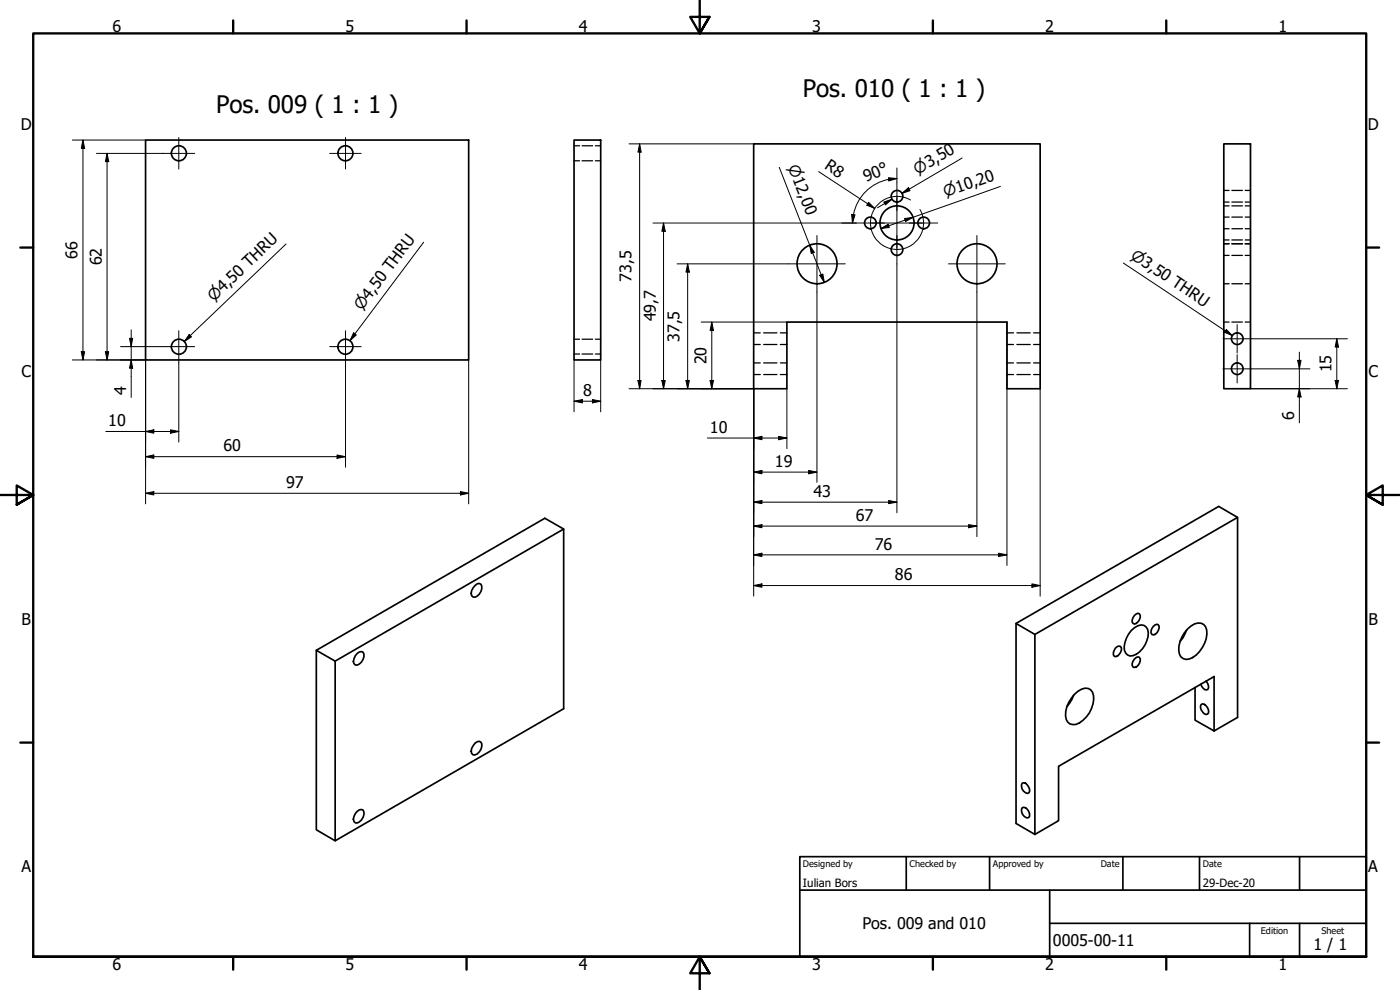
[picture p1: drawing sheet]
<svg xmlns="http://www.w3.org/2000/svg" width="420mm" height="297mm" viewBox="0 0 420 297" stroke-linecap="round" stroke-linejoin="round" font-family="sans-serif">
<!-- layer: Visible (ISO) -->
<g fill="none" stroke="#000" stroke-width=".51">
<path d="M43.7 42h97v66h-97zM172.3 42h8v66h-8zM226.2 43.2h86v73.4h-10v-20h-66v20h-10zM367.3 43.2h8v73.4h-8zM169.2 158.7v53.9l-68.6 39.7-5.7-3.3v-53.9M371.4 155.2v60.1l-7 4M142.6 175.7l.6-.5 .6-.1a1.57 1.57 0 0 1 .5 2.4 2.29 2.29 0 0 1-2.3 1.6 1.87 1.87 0 0 1 0-2.7zM100.6 198.4l68.6-39.7-5.7-3.2-68.6 39.6 5.7 3.3v53.9M107.2 196.1l.6-.5 .7-.1 .5 .2a2.96 2.96 0 0 1-1.8 3.9l-.6-.1-.4-.4a3.1 3.1 0 0 1 1-3zM304.9 187.1l5.7 3.3v60M310.6 190.4l60.8-35.2-5.6-3.3-60.9 35.2v60l5.7 3.3 7.1-4.2v-16.3l46.7-26.9v16.3M334.8 194.4l.5-.4h1a2.03 2.03 0 0 1-1.9 2.9 2.05 2.05 0 0 1 .4-2.5z"/>
<path d="M339.5 189.2a3.9 3.9 0 0 1 3.8-1.6 2.79 2.79 0 0 1 1.3 3.4 7.5 7.5 0 0 1-4.6 5.7 2.17 2.17 0 0 1-2.6-2.7 8.9 8.9 0 0 1 2.1-4.8zM340.5 197.7l1-.6 .4 .1a2.19 2.19 0 0 1-1.4 3.1l-.5-.2a1.87 1.87 0 0 1 .5-2.4zM340.5 184.6l1-.6 .4 .2a2.24 2.24 0 0 1-1.4 3l-.5-.1a1.89 1.89 0 0 1 .5-2.5zM346.1 187.9l.5-.4 .6-.2 .4 .1a2.24 2.24 0 0 1-1.5 3.1l-.4-.1a1.87 1.87 0 0 1 .4-2.5zM356.1 189l-1.1 2.4-.9 1.1M356.4 188.7a3.9 3.9 0 0 1 4.9-1.3 4.1 4.1 0 0 1 .7 4.2 8.9 8.9 0 0 1-5.1 6.1 2.43 2.43 0 0 1-3.1-2.6 9 9 0 0 1 2.6-6.4zM322.2 208.6l-.5 1.3-1.5 2.2M322.5 208.3a4 4 0 0 1 4.8-1.4 4.2 4.2 0 0 1 .7 4.2 8.8 8.8 0 0 1-5 6.2 2.43 2.43 0 0 1-3.2-2.6 8.8 8.8 0 0 1 2.7-6.4zM358.6 206.2v9.9l5.8 3.2M360.6 211.3a1.8 1.8 0 0 1 2.1 1.9l-.2 1a1.45 1.45 0 0 1-1.9-1.1l-.3-.7zM361.9 204.3a2.27 2.27 0 0 1 .6 2.5l-.4 .2a2.13 2.13 0 0 1-1.7-1.7M142.6 223l1.2-.6 .5 .3a2.74 2.74 0 0 1-2.3 3.8 1.87 1.87 0 0 1 0-2.7z"/>
<path d="M306.8 235a1.48 1.48 0 0 1 1.9 1.1l.3 .7-.3 1.1a2.01 2.01 0 0 1-1.9-2.9zM107.2 243.4l.6-.4 .7-.1 .5 .2a2.96 2.96 0 0 1-1.8 3.8h-.6a1.87 1.87 0 0 1 0-2.8zM306.8 242.4a1.97 1.97 0 0 1 1.9 .8 1.97 1.97 0 0 1 0 2.1 2.01 2.01 0 0 1-1.9-2.9z"/>
<circle cx="53.7" cy="46" r="2.25"/>
<circle cx="103.7" cy="46" r="2.25"/>
<circle cx="269.2" cy="58.9" r="1.75"/>
<circle cx="245.2" cy="79.1" r="6"/>
<circle cx="261.2" cy="66.9" r="1.75"/>
<circle cx="269.2" cy="74.9" r="1.75"/>
<circle cx="269.2" cy="66.9" r="5.1"/>
<circle cx="277.2" cy="66.9" r="1.75"/>
<circle cx="293.2" cy="79.1" r="6"/>
<circle cx="53.7" cy="104" r="2.25"/>
<circle cx="103.7" cy="104" r="2.25"/>
<circle cx="371.3" cy="101.6" r="1.75"/>
<circle cx="371.3" cy="110.6" r="1.75"/>
</g>
<!-- layer: Hidden (ISO) -->
<g fill="none" stroke="#000" stroke-width=".38">
<path d="M172.3 43.7h1.6M172.3 48.2h1.6M174.7 43.7h3.2M174.7 48.2h3.2M178.7 43.7h1.6M178.7 48.2h1.6M367.3 57.1h1.6M369.7 57.1h3.2M373.7 57.1h1.6M367.3 73.1h1.6M367.3 76.6h1.6M367.3 65.1h1.6"/>
<path d="M367.3 68.6h1.6M367.3 60.6h1.6M367.3 61.8h1.6M367.3 72h1.6M369.7 73.1h3.2M369.7 76.6h3.2M369.7 65.1h3.2M369.7 68.6h3.2M369.7 60.6h3.2M369.7 61.8h3.2M369.7 72h3.2M373.7 73.1h1.6"/>
<path d="M373.7 76.6h1.6M373.7 65.1h1.6M373.7 68.6h1.6M373.7 60.6h1.6M373.7 61.8h1.6M373.7 72h1.6M226.2 99.9h2M229.2 99.9h4M234.2 99.9h2M302.2 99.9h2M305.2 99.9h4M310.2 99.9h2"/>
<path d="M367.3 96.6h1.6M367.3 85.1h1.6M369.7 96.6h3.2M369.7 85.1h3.2M373.7 96.6h1.6M373.7 85.1h1.6M172.3 101.8h1.6M172.3 106.2h1.6M174.7 101.8h3.2M174.7 106.2h3.2M178.7 101.8h1.6M178.7 106.2h1.6"/>
<path d="M226.2 103.4h2M226.2 108.9h2M226.2 112.4h2M229.2 103.4h4M229.2 108.9h4M229.2 112.4h4M234.2 103.4h2M234.2 108.9h2M234.2 112.4h2M302.2 103.4h2M302.2 108.9h2M302.2 112.4h2"/>
<path d="M305.2 103.4h4M305.2 108.9h4M305.2 112.4h4M310.2 103.4h2M310.2 108.9h2M310.2 112.4h2"/>
</g>
<!-- layer: Border (ISO) -->
<g fill="none" stroke="#000" stroke-width=".7">
<path d="M70 6.1v3.9M140 6.1v3.9M210 0v10l-2.9-4.9h5.8l-2.9 4.9 2.9-4.9M280 6.1v3.9M350 6.1v3.9M6.1 74.3h3.9M410 74.3h3.9M0 148.5h10l-5-2.8v5.7l5-2.9-5 2.9M420 148.5h-10l5-2.8v5.7l-5-2.9 5 2.9M6.1 222.8h3.9M410 222.8h3.9M10 287.1v-277.1h400v277.1h-400h400"/>
<path d="M70 287.1v3.8M140 287.1v3.8M212.9 292l-2.9-4.9 2.9 4.9h-5.8l2.9-4.9v9.9M280 287.1v3.8M350 287.1v3.8"/>
</g>
<!-- layer: Title (ISO) -->
<path d="M240 257h170v30.1h-170zM272 257v10.1M297 257v10.1M337 257v10.1M360 257v10.1M390 257v10.1M240 267.1h170M315 277h95M315 267.1v20M375 277v10.1M390 277v10.1" fill="none" stroke="#000" stroke-width=".51"/>
<!-- layer: Center Mark (ISO) -->
<g fill="none" stroke="#000" stroke-width=".3">
<path d="M48.9 46h9.5M53.7 41.3v9.4M98.9 46h9.5M103.7 41.3v9.4M269.2 59.3v15.2M269.2 54.7v8.5M236.7 79.2h17M245.2 70.7v16.9M256.9 66.9h8.5M261.6 66.9h15.2M269.2 70.7v8.5M272.9 66.9h8.5"/>
<path d="M284.7 79.2h17M293.2 70.7v16.9M53.7 99.2v9.6M103.7 99.2v9.6M371.3 97.4v8.5M48.9 104h9.5M98.9 104h9.5M367 101.6h8.5M367 110.7h8.5M371.3 106.4v8.5"/>
</g>
<!-- layer: Dimension (ISO) -->
<g fill="none" stroke="#000" stroke-width=".3">
<path d="M21.7 42h22M24.9 42l.5 2.5h-1zM24.9 42v66M29 46h19.9M32.1 46l.5 2.5h-1zM32.1 46v62M188.8 43.2h37.4M192 43.2l.4 2.4h-.9zM192 43.2v73.4M233.9 50.2l13.5 34.6M245.7 51.5l16.8 11M266.6 53.3l2.6 .3-2.4 .7z"/>
<path d="M267.7 59.8l-4.4 2.5M269.2 53.6a13.3 13.3 0 0 0-13.1 10.8M269.2 50.4v4.3M270.7 58l1.9-1.7 .5 .9zM288.7 47.4l-18 10.6 2.2-1.2M300.2 55.9l-35.8 12.7M196 66.9h60.9M199.1 66.9l.5 2.5h-1zM199.1 66.9v49.7M203.2 79.2h33.5M206.4 79.2l.5 2.4h-1zM206.4 79.2v37.4"/>
<path d="M243 73.6l1.3 2.1-.8 .4zM255.6 64.4h1l-.8 2.5zM256.1 64.4l-.3 2.5M260.7 60.7l1.8 1.8-2.3-.9zM264.4 68.6l2.2-1.3 .3 .9zM265.2 60.6l2.5-.8-2 1.7zM269.2 79.2v74.6M271.5 65.6l2.5-.4-2.2 1.3zM39.4 99v20.2M210.4 96.6h25.8M213.6 96.6l.5 2.6h-1zM213.6 96.6v20"/>
<path d="M245.2 87.6v57.1M246 82.6l1-.4 .4 2.6zM293.2 87.6v73.4M302.2 96.6v73.1M21.7 108h22v43.2M24.4 105.5h1l-.5 2.5zM31.6 105.5h1l-.5 2.5zM36.2 104h12.7M38.9 101.5h.9l-.4 2.5zM39.4 108l.4 2.5h-.9zM53.7 108.8v23.8M103.7 108.8v31.4"/>
<path d="M140.7 108v43.2M172.3 108v15.6M177.8 119.9l2.5 .5-2.5 .5zM180.3 108v15.6M188.8 116.6h37.4v62.3M191.5 114.2h.9l-.4 2.4zM198.6 114.2h1l-.5 2.4zM205.9 114.2h1l-.5 2.4zM213.1 114.2h1l-.5 2.4zM236.2 116.6v18M312.2 116.6v62.3M375.3 116.6h29.1"/>
<path d="M375.5 110.7h17.6M375.5 101.6h28.9M389.4 108.1h1.1l-.5 2.6zM390 116.6l.5 2.5h-1.1zM390 105.6v21.3M400.7 114.2h1l-.5 2.4zM401.2 101.6l.5 2.5h-1zM401.2 101.6v15M31.7 129.5h22M43.7 129.5l2.5-.5v1zM43.7 137l2.5-.5v1zM43.7 137h60"/>
<path d="M51.2 129l2.5 .5-2.5 .5zM101.2 136.5l2.5 .5-2.5 .5zM172.3 120.4l2.5-.5v1zM172.3 120.4h8M212.3 131.4h23.9M226.2 131.4l2.5-.5v1zM233.7 130.9l2.5 .5-2.5 .5zM43.7 148l2.5-.5v1zM43.7 148h97M138.2 147.5l2.5 .5-2.5 .5zM226.2 141.7l2.5-.6v1.1zM226.2 150.7l2.5-.5v.9z"/>
<path d="M226.2 157.8l2.5-.4v1zM226.2 141.7h19M226.2 150.7h43M226.2 157.8h67M242.7 141.1l2.5 .6-2.5 .5zM266.7 150.2l2.5 .5-2.5 .4zM290.7 157.4l2.5 .4-2.5 .6zM226.2 166.5l2.5-.5v1zM226.2 175.7l2.5-.5v1zM226.2 166.5h76M226.2 175.7h86M299.7 166l2.5 .5-2.5 .5z"/>
<path d="M309.7 175.2l2.5 .5-2.5 .5z"/>
</g>
<g fill="#000">
<path d="M24.9 42l.5 2.5h-1z" fill-rule="evenodd"/>
<path d="M32.1 46l.5 2.5h-1z" fill-rule="evenodd"/>
<path d="M192 43.2l.4 2.4h-.9z" fill-rule="evenodd"/>
<path d="M266.6 53.3l2.6 .3-2.4 .7z" fill-rule="evenodd"/>
<path d="M270.7 58l1.9-1.7 .5 .9z" fill-rule="evenodd"/>
<path d="M199.1 66.9l.5 2.5h-1z" fill-rule="evenodd"/>
<path d="M243 73.6l1.3 2.1-.8 .4z" fill-rule="evenodd"/>
<path d="M255.6 64.4h1l-.8 2.5z" fill-rule="evenodd"/>
<path d="M260.7 60.7l1.8 1.8-2.3-.9z" fill-rule="evenodd"/>
<path d="M265.2 60.6l2.5-.8-2 1.7z" fill-rule="evenodd"/>
<path d="M264.4 68.6l2.2-1.3 .3 .9z" fill-rule="evenodd"/>
<path d="M271.5 65.6l2.5-.4-2.2 1.3z" fill-rule="evenodd"/>
<path d="M206.4 79.2l.5 2.4h-1z" fill-rule="evenodd"/>
<path d="M213.6 96.6l.5 2.6h-1z" fill-rule="evenodd"/>
<path d="M246 82.6l1-.4 .4 2.6z" fill-rule="evenodd"/>
<path d="M24.4 105.5h1l-.5 2.5z" fill-rule="evenodd"/>
<path d="M31.6 105.5h1l-.5 2.5z" fill-rule="evenodd"/>
<path d="M38.9 101.5h.9l-.4 2.5z" fill-rule="evenodd"/>
<path d="M39.4 108l.4 2.5h-.9z" fill-rule="evenodd"/>
<path d="M172.3 120.4l2.5-.5v1z" fill-rule="evenodd"/>
<path d="M191.5 114.2h.9l-.4 2.4z" fill-rule="evenodd"/>
<path d="M198.6 114.2h1l-.5 2.4z" fill-rule="evenodd"/>
<path d="M205.9 114.2h1l-.5 2.4z" fill-rule="evenodd"/>
<path d="M213.1 114.2h1l-.5 2.4z" fill-rule="evenodd"/>
<path d="M389.4 108.1h1.1l-.5 2.6z" fill-rule="evenodd"/>
<path d="M390 116.6l.5 2.5h-1.1z" fill-rule="evenodd"/>
<path d="M400.7 114.2h1l-.5 2.4z" fill-rule="evenodd"/>
<path d="M401.2 101.6l.5 2.5h-1z" fill-rule="evenodd"/>
<path d="M43.7 129.5l2.5-.5v1z" fill-rule="evenodd"/>
<path d="M43.7 137l2.5-.5v1z" fill-rule="evenodd"/>
<path d="M51.2 129l2.5 .5-2.5 .5z" fill-rule="evenodd"/>
<path d="M101.2 136.5l2.5 .5-2.5 .5z" fill-rule="evenodd"/>
<path d="M177.8 119.9l2.5 .5-2.5 .5z" fill-rule="evenodd"/>
<path d="M226.2 131.4l2.5-.5v1z" fill-rule="evenodd"/>
<path d="M233.7 130.9l2.5 .5-2.5 .5z" fill-rule="evenodd"/>
<path d="M43.7 148l2.5-.5v1z" fill-rule="evenodd"/>
<path d="M138.2 147.5l2.5 .5-2.5 .5z" fill-rule="evenodd"/>
<path d="M226.2 141.7l2.5-.6v1.1z" fill-rule="evenodd"/>
<path d="M226.2 150.7l2.5-.5v.9z" fill-rule="evenodd"/>
<path d="M226.2 157.8l2.5-.4v1z" fill-rule="evenodd"/>
<path d="M242.7 141.1l2.5 .6-2.5 .5z" fill-rule="evenodd"/>
<path d="M266.7 150.2l2.5 .5-2.5 .4z" fill-rule="evenodd"/>
<path d="M290.7 157.4l2.5 .4-2.5 .6z" fill-rule="evenodd"/>
<path d="M226.2 166.5l2.5-.5v1z" fill-rule="evenodd"/>
<path d="M226.2 175.7l2.5-.5v1z" fill-rule="evenodd"/>
<path d="M299.7 166l2.5 .5-2.5 .5z" fill-rule="evenodd"/>
<path d="M309.7 175.2l2.5 .5-2.5 .5z" fill-rule="evenodd"/>
</g>
<!-- layer: Symbol (ISO) -->
<path d="M85.9 73.2l-30.6 29.3M127.1 72.7l-22.1 29.5M337.1 78.9l32.7 21.8M106.1 99.9l.8 .6-1.9 1.7zM368 98.9l1.8 1.8-2.3-1zM56.8 100.4l.7 .7-2.2 1.4z" fill="none" stroke="#000" stroke-width=".3"/>
<g fill="#000">
<path d="M106.1 99.9l.8 .6-1.9 1.7z" fill-rule="evenodd"/>
<path d="M368 98.9l1.8 1.8-2.3-1z" fill-rule="evenodd"/>
<path d="M56.8 100.4l.7 .7-2.2 1.4z" fill-rule="evenodd"/>
</g>
<!-- layer: Centerline (ISO) -->
<path d="M273.2 60a8 8 0 0 0-11.8 5.5 8 8 0 0 0 9.2 9.2 8 8 0 0 0 5.5-11.9" fill="none" stroke="#000" stroke-width=".3"/>
<g font-size="7.2">
<text x="241" y="29.1">Pos. 010 ( 1 : 1 )</text>
<text x="64.8" y="34">Pos. 009 ( 1 : 1 )</text>
</g>
<g font-size="4.8">
<text x="33.7" y="9.6">6</text>
<text x="103.7" y="9.6">5</text>
<text x="173.7" y="9.6">4</text>
<text x="243.7" y="9.6">3</text>
<text x="313.7" y="9.6">2</text>
<text x="383.7" y="9.6">1</text>
<text x="6.2" y="38.9">D</text>
<text x="410.5" y="38.9">D</text>
<text x="247.2" y="50.5" transform="rotate(33 247.2 50.5)">R8</text>
<text x="259.9" y="54.6" transform="rotate(-23 259.9 54.6)">90°</text>
<text x="23.3" y="77.6" transform="rotate(-90 23.3 77.6)">66</text>
<text x="30.5" y="79.6" transform="rotate(-90 30.5 79.6)">62</text>
<text x="189.5" y="84.6" transform="rotate(-90 189.5 84.6)">73,5</text>
<text x="196.8" y="96.4" transform="rotate(-90 196.8 96.4)">49,7</text>
<text x="204" y="102.5" transform="rotate(-90 204 102.5)">37,5</text>
<text x="6.4" y="113.1">C</text>
<text x="212" y="109.3" transform="rotate(-90 212 109.3)">20</text>
<text x="399.6" y="111.7" transform="rotate(-90 399.6 111.7)">15</text>
<text x="410.7" y="113.1">C</text>
<text x="37.8" y="118.5" transform="rotate(-90 37.8 118.5)">4</text>
<text x="175" y="118.8">8</text>
<text x="32.5" y="127.9">10</text>
<text x="213" y="129.8">10</text>
<text x="388.4" y="126.1" transform="rotate(-90 388.4 126.1)">6</text>
<text x="67.1" y="135.4">60</text>
<text x="232.5" y="140.1">19</text>
<text x="85.9" y="146.4">97</text>
<text x="244.2" y="149">43</text>
<text x="256.9" y="156.3">67</text>
<text x="262.5" y="164.9">76</text>
<text x="268.5" y="174">86</text>
<text x="6.4" y="187.4">B</text>
<text x="410.7" y="187.4">B</text>
<text x="6.4" y="261.7">A</text>
<text x="410.7" y="261.7">A</text>
<text x="258.8" y="278.9">Pos. 009 and 010</text>
<text x="316" y="283.8">0005-00-11</text>
<text x="394.2" y="285">1 / 1</text>
<text x="33.7" y="290.9">6</text>
<text x="103.7" y="290.9">5</text>
<text x="173.7" y="290.9">4</text>
<text x="243.7" y="290.9">3</text>
<text x="313.7" y="290.9">2</text>
<text x="383.7" y="290.9">1</text>
</g>
<g font-size="4.6">
<text x="236.4" y="50.1" transform="rotate(69 236.4 50.1)">⌀12,00</text>
<text x="275.4" y="52.4" transform="rotate(-30 275.4 52.4)">⌀3,50</text>
<text x="283.7" y="59.2" transform="rotate(-19 283.7 59.2)">⌀10,20</text>
<text x="339.1" y="77.3" transform="rotate(34 339.1 77.3)">⌀3,50 THRU</text>
<text x="64.1" y="90.7" transform="rotate(-44 64.1 90.7)">⌀4,50 THRU</text>
<text x="108.6" y="93.5" transform="rotate(-53 108.6 93.5)">⌀4,50 THRU</text>
</g>
<g font-size="3.4">
<text x="241" y="266">Iulian Bors</text>
<text x="361" y="266">29-Dec-20</text>
</g>
<g font-size="2.7">
<text x="241" y="260.1">Designed by</text>
<text x="273" y="260.1">Checked by</text>
<text x="298" y="260.1">Approved by</text>
<text x="330.3" y="260">Date</text>
<text x="361" y="260">Date</text>
<text x="378.4" y="280.1">Edition</text>
<text x="396.6" y="280.1">Sheet</text>
</g>
</svg>
